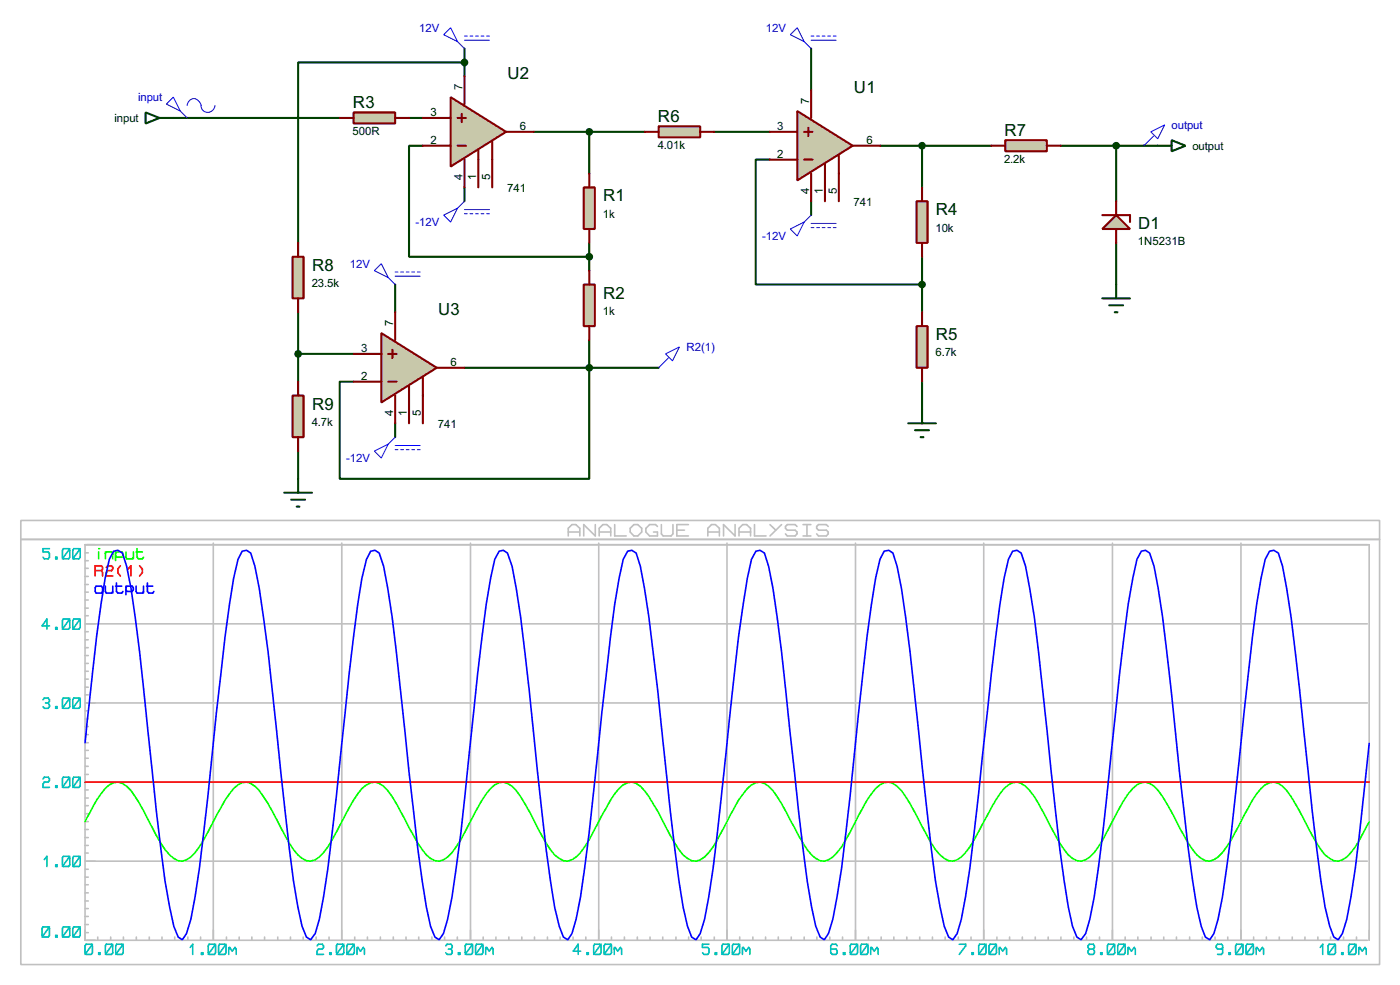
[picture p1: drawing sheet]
<svg xmlns="http://www.w3.org/2000/svg" width="256mm" height="180mm" viewBox="0 0 256 180" stroke-linecap="round" stroke-linejoin="round" font-family="sans-serif">
<g fill="none" stroke="#004000" stroke-width=".38">
<path d="M85.1 11.4h-30.5v33M85.1 8.9v5.1M148.6 8.9v7.6M31.7 21.6h30.5M74.9 21.6h2.6M77.5 26.7h-2.6v20.3h33M85.1 34.3v2.5M97.8 24.1h20.3M107.9 24.1v7.6M130.8 24.1h10.2M141 29.2h-2.6v22.9h30.5M148.6 36.8v2.6"/>
<path d="M161.3 26.7h20.3M168.9 26.7v7.6M194.3 26.7h17.8M204.5 26.7v10.1M54.6 57.1v12.7M72.4 52.1v5M107.9 44.4v5.1M168.9 47v10.1M204.5 44.4v7.7M54.6 64.8h10.2M72.4 77.5v2.5M85.1 67.3h35.5"/>
<path d="M107.9 62.2v25.4h-45.7v-17.8h2.6M168.9 69.8v5.1M54.6 82.5v5.1"/>
</g>
<path d="M106.9 34.3h2.1v7.6h-2.1z" fill="#c8c8aa" stroke="#800000" stroke-width=".38"/>
<path d="M107.9 31.7v2.6M107.9 41.9v2.5" fill="none" stroke="#800000" stroke-width=".38"/>
<path d="M106.9 52.1h2.1v7.6h-2.1z" fill="#c8c8aa" stroke="#800000" stroke-width=".38"/>
<path d="M107.9 49.5v2.6M107.9 59.7v2.5" fill="none" stroke="#800000" stroke-width=".38"/>
<path d="M64.8 20.6h7.6v2h-7.6z" fill="#c8c8aa" stroke="#800000" stroke-width=".38"/>
<path d="M62.2 21.6h2.6M72.4 21.6h2.5" fill="none" stroke="#800000" stroke-width=".38"/>
<path d="M82.5 17.8l10.2 6.3-10.2 6.4z" fill="#c8c8aa" stroke="#800000" stroke-width=".38"/>
<path d="M85.1 14v5M77.5 26.7h5M77.5 21.6h5M83.8 26.7h1.5M83.8 21.6h1.5M84.6 20.8v1.6M85.1 29.2v5.1M87.6 27.4v6.9M90.2 25.9v8.4M92.7 24.1h5.1" fill="none" stroke="#800000" stroke-width=".38"/>
<circle cx="107.9" cy="47" r=".51" fill="#004000" stroke="#004000" stroke-width=".38"/>
<g fill="none" stroke="#0000c0" stroke-width=".18">
<path d="M81.3 6.3l1.2-1.2 1.3 2.5zM83.8 7.6l1.3 1.3M85.1 6.6h.5M85.1 7.4h4.6M86.1 6.6h.5M87.1 6.6h.5M88.1 6.6h.5M89.2 6.6h.5M81.3 39.4l2.5-1.3-1.3 2.5zM85.1 36.8l-1.3 1.3M85.1 39.1h.5M85.1 38.4h4.6"/>
<path d="M86.1 39.1h.5M87.1 39.1h.5M88.1 39.1h.5M89.2 39.1h.5"/>
</g>
<path d="M146 20.3l10.2 6.4-10.2 6.3z" fill="#c8c8aa" stroke="#800000" stroke-width=".38"/>
<path d="M148.6 16.5v5.1M141 29.2h5M141 24.1h5M147.3 29.2h1.5M147.3 24.1h1.5M148.1 23.4v1.5M148.6 31.7v5.1M151.1 30v6.8M153.7 28.4v8.4M156.2 26.7h5.1" fill="none" stroke="#800000" stroke-width=".38"/>
<g fill="none" stroke="#0000c0" stroke-width=".18">
<path d="M144.8 6.3l1.2-1.2 1.3 2.5zM147.3 7.6l1.3 1.3M148.6 6.6h.5M148.6 7.4h4.6M149.6 6.6h.5M150.6 6.6h.5M151.6 6.6h.5M152.7 6.6h.5M148.6 39.4l-1.3 1.2M144.8 41.9l2.5-1.3-1.3 2.6zM148.6 41.7h.5M148.6 40.9h4.6"/>
<path d="M149.6 41.7h.5M150.6 41.7h.5M151.6 41.7h.5M152.7 41.7h.5"/>
</g>
<path d="M167.9 36.8h2v7.6h-2z" fill="#c8c8aa" stroke="#800000" stroke-width=".38"/>
<path d="M168.9 34.3v2.5M168.9 44.4v2.6" fill="none" stroke="#800000" stroke-width=".38"/>
<path d="M167.9 59.7h2v7.6h-2z" fill="#c8c8aa" stroke="#800000" stroke-width=".38"/>
<path d="M168.9 57.1v2.6M168.9 67.3v2.5" fill="none" stroke="#800000" stroke-width=".38"/>
<path d="M166.4 77.5h5M167.6 78.7h2.6M168.9 74.9v2.6M168.7 80h.5" fill="none" stroke="#004000" stroke-width=".38"/>
<circle cx="168.9" cy="52.1" r=".51" fill="#004000" stroke="#004000" stroke-width=".38"/>
<path d="M120.6 23.1h7.7v2h-7.7z" fill="#c8c8aa" stroke="#800000" stroke-width=".38"/>
<path d="M118.1 24.1h2.5M128.3 24.1h2.5" fill="none" stroke="#800000" stroke-width=".38"/>
<circle cx="107.9" cy="24.1" r=".51" fill="#004000" stroke="#004000" stroke-width=".38"/>
<path d="M184.1 25.7h7.7v2h-7.7z" fill="#c8c8aa" stroke="#800000" stroke-width=".38"/>
<path d="M181.6 26.7h2.5M191.8 26.7h2.5" fill="none" stroke="#800000" stroke-width=".38"/>
<path d="M212.1 26.7h2.5M214.6 25.7l2.6 1-2.6 1zM201.9 54.6h5.1M203.2 55.9h2.5M204.2 57.1h.5M204.5 52.1v2.5" fill="none" stroke="#004000" stroke-width=".38"/>
<g fill="#004000" stroke="#004000" stroke-width=".38">
<circle cx="168.9" cy="26.7" r=".51"/>
<circle cx="204.5" cy="26.7" r=".51"/>
</g>
<path d="M210.8 24.1l2.6-1.2-1.3 2.5zM211.3 24.9l-1.8 1.8" fill="none" stroke="#0000c0" stroke-width=".18"/>
<path d="M69.8 61l10.2 6.3-10.2 6.4z" fill="#c8c8aa" stroke="#800000" stroke-width=".38"/>
<path d="M72.4 57.1v5.1M64.8 69.8h5M64.8 64.8h5M71.1 69.8h1.5M71.1 64.8h1.5M71.9 64v1.5M72.4 72.4v5.1M74.9 70.6v6.9M77.5 69.1v8.4M80 67.3h5.1" fill="none" stroke="#800000" stroke-width=".38"/>
<g fill="none" stroke="#0000c0" stroke-width=".18">
<path d="M68.6 49.5l1.2-1.2 1.3 2.5zM71.1 50.8l1.3 1.3M72.4 49.8h.5M72.4 50.5h4.6M73.4 49.8h.5M74.4 49.8h.5M75.4 49.8h.5M76.5 49.8h.5M68.6 82.5l2.5-1.2-1.3 2.5zM72.4 80l-1.3 1.3M72.4 82.3h.5M72.4 81.5h4.6"/>
<path d="M73.4 82.3h.5M74.4 82.3h.5M75.4 82.3h.5M76.5 82.3h.5"/>
</g>
<circle cx="107.9" cy="67.3" r=".51" fill="#004000" stroke="#004000" stroke-width=".38"/>
<path d="M204.5 39.4l2.5 2.5h-5.1z" fill="#c8c8aa" stroke="#800000" stroke-width=".38"/>
<path d="M201.9 39.4h5.1v1.2M204.5 36.8v2.6M204.5 41.9v2.5" fill="none" stroke="#800000" stroke-width=".38"/>
<path d="M53.6 47h2v7.6h-2z" fill="#c8c8aa" stroke="#800000" stroke-width=".38"/>
<path d="M54.6 44.4v2.6M54.6 54.6v2.5" fill="none" stroke="#800000" stroke-width=".38"/>
<path d="M53.6 72.4h2v7.6h-2z" fill="#c8c8aa" stroke="#800000" stroke-width=".38"/>
<path d="M54.6 69.8v2.6M54.6 80v2.5" fill="none" stroke="#800000" stroke-width=".38"/>
<g fill="#004000" stroke="#004000" stroke-width=".38">
<circle cx="54.6" cy="64.8" r=".51"/>
<circle cx="85.1" cy="11.4" r=".51"/>
</g>
<path d="M26.7 20.6l2.5 1-2.5 1zM29.2 21.6h2.5M52.1 90.2h5M53.3 91.4h2.6M54.4 92.7h.5M54.6 87.6v2.6" fill="none" stroke="#004000" stroke-width=".38"/>
<path d="M30.5 19l1.2-1.2 1.3 2.5zM34.3 19.3a1.25 1.25 0 0 1 1.1-1.2 1.25 1.25 0 0 1 1.3 .9 1.59 1.59 0 0 0 1 1.5 1.34 1.34 0 0 0 1.7-1.2M33 20.3l1.3 1.3M121.9 64.8l2.6-1.3-1.3 2.5zM122.4 65.5l-1.8 1.8" fill="none" stroke="#0000c0" stroke-width=".18"/>
<g fill="none" stroke="#c0c0c0" stroke-width=".3">
<path d="M3.8 95.2h248.9v81.3h-248.9zM3.8 98.7h248.9M39.1 99.4v72.7M62.6 99.4v72.7M86.2 99.4v72.7M104.1 98.1v-1.4l.7-.7h.7l.7 .7v1.4M104.1 97.4h2.1M109.1 96v2.1l-2.2-2.1v2.1M109.7 99.4v72.7M109.8 98.1v-1.4l.6-.7h.8l.7 .7v1.4M109.8 97.4h2.1M112.6 96v2.1h2.1"/>
<path d="M116.1 96h.7l.8 .7v.7l-.8 .7h-.7l-.7-.7v-.7zM120.4 96.4l-.3-.4h-1.1l-.7 .7v.7l.7 .7h1.4v-.7h-.7M121.2 96v1.7l.3 .4h1.4l.4-.4v-1.7M124 97h1.4M126.1 96h-2.1v2.1h2.1M129.7 98.1v-1.4l.6-.7h.8l.7 .7v1.4M129.7 97.4h2.1M133.2 99.4v72.7M134.7 96v2.1l-2.2-2.1v2.1M135.4 98.1v-1.4l.7-.7h.7l.7 .7v1.4M135.4 97.4h2.1M138.2 96v2.1h2.1"/>
<path d="M141.1 96l1 1M143.2 96l-2.1 2.1M146 96.4l-.3-.4h-1.5l-.3 .4v.3l.3 .3h1.5l.3 .4v.3l-.3 .4h-1.5l-.3-.4M147.1 96h1.4M147.1 98.1h1.4M147.8 96v2.1M151.7 96.4l-.3-.4h-1.5l-.3 .4v.3l.3 .3h1.5l.3 .4v.3l-.3 .4h-1.5l-.3-.4M156.7 99.4v72.7M180.2 99.4v72.7M203.8 99.4v72.7M227.3 99.4v72.7M15.6 120h.6"/>
<path d="M15.6 118.5h.6M15.6 117.1h.6M15.6 115.6h.6M15.6 114.2h234.9M15.6 112.7h.6M15.6 111.3h.6M15.6 109.8h.6M15.6 108.4h.6M15.6 107h.6M15.6 105.5h.6M15.6 104h.6M15.6 102.6h.6"/>
<path d="M15.6 101.2h.6M15.6 138.8h.6M15.6 137.3h.6M15.6 135.9h.6M15.6 134.5h.6M15.6 133h.6M15.6 131.6h.6M15.6 130.1h.6M15.6 128.7h234.9M15.6 127.2h.6M15.6 125.8h.6M15.6 124.3h.6"/>
<path d="M15.6 122.9h.6M15.6 121.4h.6M15.6 159.1h.6M15.6 157.6h234.9M15.6 156.1h.6M15.6 154.7h.6M15.6 153.3h.6M15.6 151.8h.6M15.6 150.4h.6M15.6 148.9h.6M15.6 147.4h.6M15.6 146h.6"/>
<path d="M15.6 144.6h.6M15.6 143.1h234.9M15.6 141.7h.6M15.6 140.3h.6M15.6 170.7h.6M15.6 169.2h.6M15.6 167.7h.6M15.6 166.3h.6M15.6 164.9h.6M15.6 163.4h.6M15.6 161.9h.6M15.6 160.5h.6"/>
<path d="M17.9 171.5v.6M20.3 171.5v.6M22.6 171.5v.6M25 171.5v.6M27.3 171.5v.6M29.7 171.5v.6M32 171.5v.6M34.4 171.5v.6M36.7 171.5v.6M41.5 171.5v.6M43.8 171.5v.6M46.1 171.5v.6"/>
<path d="M48.5 171.5v.6M50.9 171.5v.6M53.2 171.5v.6M55.5 171.5v.6M57.9 171.5v.6M60.3 171.5v.6M65 171.5v.6M67.3 171.5v.6M69.7 171.5v.6M72.1 171.5v.6M74.4 171.5v.6M76.7 171.5v.6"/>
<path d="M79.1 171.5v.6M81.4 171.5v.6M83.8 171.5v.6M88.5 171.5v.6M90.8 171.5v.6M93.2 171.5v.6M95.6 171.5v.6M97.9 171.5v.6M100.3 171.5v.6M102.6 171.5v.6M105 171.5v.6M107.3 171.5v.6"/>
<path d="M112 171.5v.6M114.4 171.5v.6M116.8 171.5v.6M119.1 171.5v.6M121.4 171.5v.6M123.8 171.5v.6M126.2 171.5v.6M128.4 171.5v.6M130.9 171.5v.6M135.5 171.5v.6M137.9 171.5v.6M140.3 171.5v.6"/>
<path d="M142.6 171.5v.6M144.9 171.5v.6M147.3 171.5v.6M149.6 171.5v.6M152 171.5v.6M154.3 171.5v.6M159.1 171.5v.6M161.4 171.5v.6M163.7 171.5v.6M166.1 171.5v.6M168.5 171.5v.6M170.8 171.5v.6"/>
<path d="M173.1 171.5v.6M175.6 171.5v.6M177.9 171.5v.6M182.6 171.5v.6M185 171.5v.6M187.3 171.5v.6M189.7 171.5v.6M192 171.5v.6M194.4 171.5v.6M196.7 171.5v.6M199.1 171.5v.6M201.4 171.5v.6"/>
<path d="M206.1 171.5v.6M208.4 171.5v.6M210.9 171.5v.6M213.2 171.5v.6M215.5 171.5v.6M217.9 171.5v.6M220.3 171.5v.6M222.6 171.5v.6M224.9 171.5v.6M229.7 171.5v.6M232 171.5v.6M234.4 171.5v.6"/>
<path d="M236.7 171.5v.6M239.1 171.5v.6M241.4 171.5v.6M243.8 171.5v.6M246.1 171.5v.6M248.5 171.5v.6M250.5 172.1h-234.9v-72.4h235.2v72.4"/>
</g>
<g fill="none" stroke="#00c0c0" stroke-width=".3">
<path d="M9.1 100.4h-1.2v.6h.9l.3 .3v.7l-.3 .3h-.7l-.2-.3M9.1 114.6h-1.4l.9-1.3v1.8M10.2 102h.3v.3h-.3zM10.2 114.9h.3v.2h-.3zM11.6 100.4h1l.2 .3v1.3l-.2 .3h-1l-.2-.3v-1.3zM11.6 113.3h1l.2 .3v1.3l-.2 .2h-1l-.2-.2v-1.3zM12.8 113.3l-1.4 1.8M12.8 100.4l-1.4 1.9M13.5 100.4h1l.2 .3v1.3l-.2 .3h-1l-.2-.3v-1.3zM13.5 113.3h1l.2 .3v1.3l-.2 .2h-1l-.2-.2v-1.3zM14.7 113.3l-1.4 1.8M14.7 100.4l-1.4 1.9"/>
<path d="M7.9 128.1l.2-.3h.7l.3 .3v.3l-.3 .3M8.3 128.7h.5M8.8 128.7l.3 .3v.3l-.3 .3h-.7l-.2-.3M10.2 129.3h.3v.3h-.3zM11.6 127.8h1l.2 .3v1.2l-.2 .3h-1l-.2-.3v-1.2zM12.8 127.8l-1.4 1.8M13.5 127.8h1l.2 .3v1.2l-.2 .3h-1l-.2-.3v-1.2zM14.7 127.8l-1.4 1.8M7.9 142.5l.2-.3h.7l.3 .3v.3l-.3 .3h-.7l-.2 .4v.6h1.2M8.1 157.3l.5-.6v1.9M10.2 143.8h.3v.3h-.3zM10.2 158.3h.3v.3h-.3z"/>
<path d="M11.6 142.2h1l.2 .3v1.3l-.2 .3h-1l-.2-.3v-1.3zM11.6 156.7h1l.2 .3v1.3l-.2 .3h-1l-.2-.3v-1.3zM12.8 156.7l-1.4 1.9M12.8 142.2l-1.4 1.9M13.5 142.2h1l.2 .3v1.3l-.2 .3h-1l-.2-.3v-1.3zM13.5 156.7h1l.2 .3v1.3l-.2 .3h-1l-.2-.3v-1.3zM14.7 156.7l-1.4 1.9M14.7 142.2l-1.4 1.9M7.9 169.6h.9l.3 .3v1.3l-.3 .3h-.9l-.2-.3v-1.3zM9.1 169.6l-1.4 1.9M10.2 171.2h.3v.3h-.3zM11.6 169.6h1l.2 .3v1.3l-.2 .3h-1l-.2-.3v-1.3z"/>
<path d="M12.8 169.6l-1.4 1.9M13.5 169.6h1l.2 .3v1.3l-.2 .3h-1l-.2-.3v-1.3zM14.7 169.6l-1.4 1.9M15.7 172.8h1l.2 .3v1.3l-.2 .3h-1l-.1-.3v-1.3zM16.9 172.8l-1.3 1.9M18.1 174.4h.2v.3h-.2zM19.5 172.8h.9l.3 .3v1.3l-.3 .3h-.9l-.2-.3v-1.3zM20.7 172.8l-1.4 1.9M21.4 172.8h1l.2 .3v1.3l-.2 .3h-1l-.2-.3v-1.3zM22.6 172.8l-1.4 1.9M34.8 173.4l.5-.6v1.9M36.9 174.4h.3v.3h-.3z"/>
<path d="M38.3 172.8h1l.2 .3v1.3l-.2 .3h-1l-.2-.3v-1.3zM39.5 172.8l-1.4 1.9M40.2 172.8h1l.2 .3v1.3l-.2 .3h-1l-.2-.3v-1.3zM41.4 172.8l-1.4 1.9M41.9 173.4v1.3M41.9 173.7l.2-.3 .4 .7 .6-.7 .2 .3v1M58.1 173.1l.2-.3h.8l.2 .3v.3l-.2 .3h-.8l-.2 .4v.6h1.2M60.4 174.4h.3v.3h-.3zM61.8 172.8h1l.2 .3v1.3l-.2 .3h-1l-.2-.3v-1.3zM63 172.8l-1.4 1.9M63.7 172.8h1l.2 .3v1.3l-.2 .3h-1l-.2-.3v-1.3zM64.9 172.8l-1.4 1.9"/>
<path d="M65.4 173.4v1.3M65.4 173.7l.2-.3 .4 .7 .5-.7 .3 .3v1M81.7 173.1l.2-.3h.7l.2 .3v.3l-.2 .3M82.1 173.7h.5M82.6 173.7l.2 .4v.3l-.2 .3h-.7l-.2-.3M84 174.4h.2v.3h-.2zM85.4 172.8h1l.2 .3v1.3l-.2 .3h-1l-.2-.3v-1.3zM86.6 172.8l-1.4 1.9M87.3 172.8h1l.2 .3v1.3l-.2 .3h-1l-.2-.3v-1.3zM88.5 172.8l-1.4 1.9M89 173.4v1.3M89 173.7l.2-.3 .4 .7 .5-.7 .2 .3v1"/>
<path d="M106.4 174.1h-1.4l.9-1.3v1.9M107.5 174.4h.3v.3h-.3zM108.9 172.8h1l.2 .3v1.3l-.2 .3h-1l-.1-.3v-1.3zM110.1 172.8l-1.3 1.9M110.8 172.8h1l.2 .3v1.3l-.2 .3h-1l-.1-.3v-1.3zM112 172.8l-1.3 1.9M112.5 173.4v1.3M112.5 173.7l.2-.3 .5 .7 .5-.7 .2 .3v1M129.9 172.8h-1.2v.6h1l.2 .3v.7l-.2 .3h-.8l-.2-.3M131 174.4h.3v.3h-.3zM132.4 172.8h1l.2 .3v1.3l-.2 .3h-1l-.2-.3v-1.3zM133.6 172.8l-1.4 1.9"/>
<path d="M134.3 172.8h1l.2 .3v1.3l-.2 .3h-1l-.1-.3v-1.3zM135.5 172.8l-1.3 1.9M136 173.4v1.3M136 173.7l.2-.3 .5 .7 .5-.7 .2 .3v1M153.4 173.1l-.2-.3h-.8l-.2 .3v1.3l.2 .3h.8l.2-.3-.2-.7h-1M154.5 174.4h.3v.3h-.3zM155.9 172.8h1l.2 .3v1.3l-.2 .3h-1l-.2-.3v-1.3zM157.1 172.8l-1.4 1.9M157.8 172.8h1l.2 .3v1.3l-.2 .3h-1l-.2-.3v-1.3zM159 172.8l-1.4 1.9M159.5 173.4v1.3M159.5 173.7l.2-.3 .4 .7 .6-.7 .2 .3v1"/>
<path d="M175.7 172.8h1.2v.3l-1.2 1.6M178.1 174.4h.2v.3h-.2zM179.5 172.8h.9l.2 .3v1.3l-.2 .3h-.9l-.2-.3v-1.3zM180.6 172.8l-1.3 1.9M181.4 172.8h.9l.2 .3v1.3l-.2 .3h-.9l-.2-.3v-1.3zM182.5 172.8l-1.3 1.9M183 173.4v1.3M183 173.7l.2-.3 .5 .7 .5-.7 .2 .3v1M199.6 173.7l-.3-.3v-.3l.3-.3h.7l.2 .3v.3l-.2 .3M199.6 173.7l-.3 .4v.3l.3 .3h.7l.2-.3-.2-.7M199.6 173.7h.7M201.6 174.4h.3v.3h-.3z"/>
<path d="M203 172.8h1l.2 .3v1.3l-.2 .3h-1l-.1-.3v-1.3zM204.2 172.8l-1.3 1.9M204.9 172.8h1l.2 .3v1.3l-.2 .3h-1l-.1-.3v-1.3zM206.1 172.8l-1.3 1.9M206.6 173.4v1.3M206.6 173.7l.2-.3 .5 .7 .5-.7 .2 .3v1M224 173.4l-.2 .3h-.7l-.3-.3v-.3l.3-.3h.7l.2 .3v1.3l-.2 .3h-.7M225.1 174.4h.3v.3h-.3zM226.5 172.8h1l.2 .3v1.3l-.2 .3h-1l-.1-.3v-1.3zM227.7 172.8l-1.3 1.9M228.4 172.8h1l.2 .3v1.3l-.2 .3h-1l-.1-.3v-1.3zM229.6 172.8l-1.3 1.9"/>
<path d="M230.1 173.4v1.3M230.1 173.7l.2-.3 .5 .7 .5-.7 .2 .3v1M241.9 173.4l.4-.6v1.9M243.5 172.8h.9l.2 .3v1.3l-.2 .3h-.9l-.2-.3v-1.3zM244.6 172.8l-1.3 1.9M245.8 174.4h.2v.3h-.2zM247.2 172.8h1l.2 .3v1.3l-.2 .3h-1l-.1-.3v-1.3zM248.4 172.8l-1.3 1.9M248.9 173.4v1.3M248.9 173.7l.2-.3 .5 .7 .5-.7 .2 .3v1"/>
</g>
<path d="M18.1 100.4h.1M18.1 101v1.3M19.3 101v1.3M19.3 101.3l.2-.3h.9l.3 .3v1M21.2 101.3l.1-.3h1l.2 .3v.4l-.2 .3h-1l-.1-.3M21.2 101v1.6M23.1 101v1l.1 .3h1l.2-.3M24.4 101v1.3M24.9 101h1.2M25.1 100.4v1.6l.3 .3h.7l.2-.3M15.6 150.4l.7-1.5a16.4 16.4 0 0 1 3.7-5.3 2.32 2.32 0 0 1 3.2 .3 20.5 20.5 0 0 1 3.9 6l.8 1.6a21.9 21.9 0 0 0 3.2 5 2.54 2.54 0 0 0 3.9 .3 28.5 28.5 0 0 0 4.6-7.5 24.3 24.3 0 0 1 3.2-5 2.58 2.58 0 0 1 3.9-.4 22.5 22.5 0 0 1 4 6l.7 1.6a24 24 0 0 0 3.2 5 2.58 2.58 0 0 0 3.9 .3 30 30 0 0 0 4.7-7.5 24.5 24.5 0 0 1 3.1-5 2.68 2.68 0 0 1 4-.4 30.5 30.5 0 0 1 4.6 7.6 26.5 26.5 0 0 0 3.2 5 2.54 2.54 0 0 0 3.9 .3 19.7 19.7 0 0 0 3.9-6l.8-1.5a18.1 18.1 0 0 1 3.9-5.7 2.32 2.32 0 0 1 3.2 .3 30.5 30.5 0 0 1 4.7 7.6 24 24 0 0 0 3.1 5l.8 .6a2.21 2.21 0 0 0 3.1-.3 15.9 15.9 0 0 0 3.2-4.5l1.5-3a24.3 24.3 0 0 1 3.2-5 2.58 2.58 0 0 1 3.9-.4 21.5 21.5 0 0 1 3.9 6l.8 1.6a26.7 26.7 0 0 0 3.1 5l.8 .6a2.27 2.27 0 0 0 3.2-.3 28.5 28.5 0 0 0 4.6-7.5 17.4 17.4 0 0 1 4-5.7 2.27 2.27 0 0 1 3.1 .3 20.5 20.5 0 0 1 3.9 6l.8 1.6a24 24 0 0 0 3.2 5 2.54 2.54 0 0 0 3.9 .3 14.9 14.9 0 0 0 3.1-4.5l1.6-3a22.2 22.2 0 0 1 3.1-5 2.62 2.62 0 0 1 3.9-.4 21.5 21.5 0 0 1 4 6l.7 1.6a21.9 21.9 0 0 0 3.2 5 2.54 2.54 0 0 0 3.9 .3 18.9 18.9 0 0 0 3.9-6l.8-1.5a24.5 24.5 0 0 1 3.1-5 2.62 2.62 0 0 1 4-.4 28.9 28.9 0 0 1 4.7 7.6 24 24 0 0 0 3.1 5 2.58 2.58 0 0 0 3.9 .3 18.9 18.9 0 0 0 3.9-6l.8-1.5a17.4 17.4 0 0 1 4-5.7 2.27 2.27 0 0 1 3.1 .3 30.5 30.5 0 0 1 4.7 7.6 26.5 26.5 0 0 0 3.1 5l.8 .6a2.21 2.21 0 0 0 3.1-.3 20.6 20.6 0 0 0 4-6l.8-1.5a18.1 18.1 0 0 1 3.9-5.7 2.32 2.32 0 0 1 3.1 .3 32.2 32.2 0 0 1 4.7 7.6 26.7 26.7 0 0 0 3.1 5l.9 .6a2.27 2.27 0 0 0 3.1-.3 26.4 26.4 0 0 0 4.1-6.4" fill="none" stroke="#0f0" stroke-width=".3"/>
<path d="M17.4 104.4h1.2M18.6 104.4l.2-.3v-.3l-.2-.3h-1.2v1.9M18.6 104.4l.2 .4v.6M19.5 103.8l.2-.3h.7l.3 .3v.3l-.3 .3h-.7l-.2 .4v.6h1.2M22.1 103.5l-.5 .6v.7l.5 .6M23.5 104.1l.5-.6v1.9M25.6 103.5l.5 .6v.7l-.5 .6M15.6 143.1h235.2" fill="none" stroke="#f00" stroke-width=".3"/>
<path d="M17.6 107.3h1l.2 .3v.6l-.2 .3h-1l-.2-.3v-.6zM19.3 107.3v.9l.2 .3h.9l.3-.3M20.7 107.3v1.2M21.2 107.3h1.1M21.3 106.7v1.5l.3 .3h.7l.2-.3M23.1 107.6l.1-.3h1l.2 .3v.3l-.2 .3h-1l-.1-.3M23.1 107.3v1.5M24.9 107.3v.9l.2 .3h1l.2-.3M26.3 107.3v1.2M26.8 107.3h1.2M27 106.7v1.5l.3 .3h.7l.2-.3M15.6 135.9l.7-7.1a319.6 319.6 0 0 1 3-23l.7-3.4 .8-1.5 .8-.2 .8 .5 .8 2.4a230.1 230.1 0 0 1 3.1 22.7l1.6 15a322.3 322.3 0 0 0 3.2 24.7l.7 3.5 .8 2 .8 .5 .8-1.1 .8-2.7a235.4 235.4 0 0 0 3.1-22.6l1.5-15a388.2 388.2 0 0 1 3.2-24.8l.8-3.4 .8-1.5 .8-.2 .7 .5 .8 2.4a245.6 245.6 0 0 1 3.2 22.7l1.5 15a358.2 358.2 0 0 0 3.2 24.7l.7 3.5 .8 2 .8 .5 .8-1.1 .8-2.7a235.4 235.4 0 0 0 3.1-22.6l1.6-15a399.5 399.5 0 0 1 3.1-24.8l.8-3.4 .8-1.5 .8-.2 .8 .5 .8 2.4a216.4 216.4 0 0 1 3.1 22.7l1.5 15a391.7 391.7 0 0 0 3.2 24.7l.8 3.5 .8 2 .7 .5 .8-1.1 .8-2.7a290.6 290.6 0 0 0 3.9-30.1l.8-7.5a355.4 355.4 0 0 1 3.2-24.8l.7-3.4 .8-1.5 .8-.2 .8 .5 .8 2.4a230.1 230.1 0 0 1 3.1 22.7l1.6 15a358.2 358.2 0 0 0 3.1 24.7l.8 3.5 .8 2 .8 .5 .8-1.1 .7-2.7a235.4 235.4 0 0 0 3.2-22.6l1.5-15a388.2 388.2 0 0 1 3.2-24.8l.8-3.4 .8-1.5 .7-.2 .8 .5 .8 2.4a245.6 245.6 0 0 1 3.2 22.7l1.5 15a403.1 403.1 0 0 0 3.1 24.7l.8 3.5 .8 2 .8 .5 .8-1.1 .8-2.7a221 221 0 0 0 3.1-22.6l.8-7.5a545.9 545.9 0 0 1 3.9-32.3l.8-3.4 .8-1.5 .7-.2 .8 .5 .8 2.4a230.1 230.1 0 0 1 3.1 22.7l1.6 15a358.2 358.2 0 0 0 3.2 24.7l.7 3.5 .8 2 .8 .5 .8-1.1 .8-2.7a215.9 215.9 0 0 0 3.1-22.6l1.6-15a355.4 355.4 0 0 1 3.1-24.8l.8-3.4 .8-1.5 .8-.2 .8 .5 .7 2.4a230.1 230.1 0 0 1 3.2 22.7l1.5 15a322.3 322.3 0 0 0 3.2 24.7l.8 3.5 .8 2 .7 .5 .8-1.1 .8-2.7a235.4 235.4 0 0 0 3.1-22.6l1.6-15a399.5 399.5 0 0 1 3.1-24.8l.8-3.4 .8-1.5 .8-.2 .8 .5 .8 2.4a199.8 199.8 0 0 1 3.1 22.7l1.6 15a358.2 358.2 0 0 0 3.1 24.7l.8 3.5 .8 2 .7 .5 .9-1.1 .7-2.7a235.4 235.4 0 0 0 3.2-22.6l1.5-15a320.1 320.1 0 0 1 3.2-24.8l.8-3.4 .8-1.5 .7-.2 .8 .5 .8 2.4a230.1 230.1 0 0 1 3.1 22.7l1.6 15a391.7 391.7 0 0 0 3.1 24.7l.8 3.5 .8 2 .8 .5 .8-1.1 .7-2.7a251.7 251.7 0 0 0 3.2-22.6l1.6-15a355.4 355.4 0 0 1 3.1-24.8l.8-3.4 .8-1.5 .7-.2 .9 .5 .7 2.4a230.1 230.1 0 0 1 3.2 22.7l1.5 15a403.1 403.1 0 0 0 3.1 24.7l.9 3.5 .7 2 .9 .5 .7-1.1 .8-2.7a221 221 0 0 0 3.1-22.6l1-9.5" fill="none" stroke="#00f" stroke-width=".3"/>
<g font-size="3.4">
<text x="93" y="14.4">U2</text>
<text x="156.4" y="17">U1</text>
<text x="64.7" y="19.8">R3</text>
<text x="120.5" y="22.3">R6</text>
<text x="184" y="24.8">R7</text>
<text x="110.5" y="36.9">R1</text>
<text x="171.4" y="39.4">R4</text>
<text x="208.5" y="42">D1</text>
<text x="57.2" y="49.6">R8</text>
<text x="80.3" y="57.6">U3</text>
<text x="110.5" y="54.7">R2</text>
<text x="171.4" y="62.3">R5</text>
<text x="57.2" y="75">R9</text>
</g>
<g font-size="2.3" fill="#0000c0">
<text x="76.8" y="5.8">12V</text>
<text x="140.3" y="5.8">12V</text>
<text x="25.3" y="18.5">input</text>
<text x="214.6" y="23.6">output</text>
<text x="76.1" y="41.4">-12V</text>
<text x="139.6" y="43.9">-12V</text>
<text x="64.1" y="49">12V</text>
<text x="125.8" y="64.2">R2(1)</text>
<text x="63.4" y="84.5">-12V</text>
</g>
<g font-size="2.3">
<text x="84.7" y="16.5" transform="rotate(-90 84.7 16.5)">7</text>
<text x="21" y="22.3">input</text>
<text x="78.9" y="21.2">3</text>
<text x="95.2" y="23.7">6</text>
<text x="142.4" y="23.7">3</text>
<text x="148.2" y="19" transform="rotate(-90 148.2 19)">7</text>
<text x="64.6" y="24.7">500R</text>
<text x="78.9" y="26.3">2</text>
<text x="120.5" y="27.3">4.01k</text>
<text x="142.4" y="28.8">2</text>
<text x="158.7" y="26.3">6</text>
<text x="183.9" y="29.8">2.2k</text>
<text x="218.4" y="27.4">output</text>
<text x="84.7" y="32.9" transform="rotate(-90 84.7 32.9)">4</text>
<text x="87.2" y="32.9" transform="rotate(-90 87.2 32.9)">1</text>
<text x="89.8" y="32.9" transform="rotate(-90 89.8 32.9)">5</text>
<text x="92.9" y="35.1">741</text>
<text x="148.2" y="35.4" transform="rotate(-90 148.2 35.4)">4</text>
<text x="150.7" y="35.4" transform="rotate(-90 150.7 35.4)">1</text>
<text x="153.3" y="35.4" transform="rotate(-90 153.3 35.4)">5</text>
<text x="110.4" y="39.8">1k</text>
<text x="156.4" y="37.7">741</text>
<text x="171.4" y="42.4">10k</text>
<text x="208.4" y="44.9">1N5231B</text>
<text x="57.1" y="52.5">23.5k</text>
<text x="72" y="59.7" transform="rotate(-90 72 59.7)">7</text>
<text x="110.4" y="57.6">1k</text>
<text x="66.2" y="64.4">3</text>
<text x="171.4" y="65.2">6.7k</text>
<text x="66.2" y="69.5">2</text>
<text x="82.5" y="66.9">6</text>
<text x="57.1" y="77.9">4.7k</text>
<text x="72" y="76.1" transform="rotate(-90 72 76.1)">4</text>
<text x="74.5" y="76.1" transform="rotate(-90 74.5 76.1)">1</text>
<text x="77.1" y="76.1" transform="rotate(-90 77.1 76.1)">5</text>
<text x="80.2" y="78.3">741</text>
</g>
</svg>
